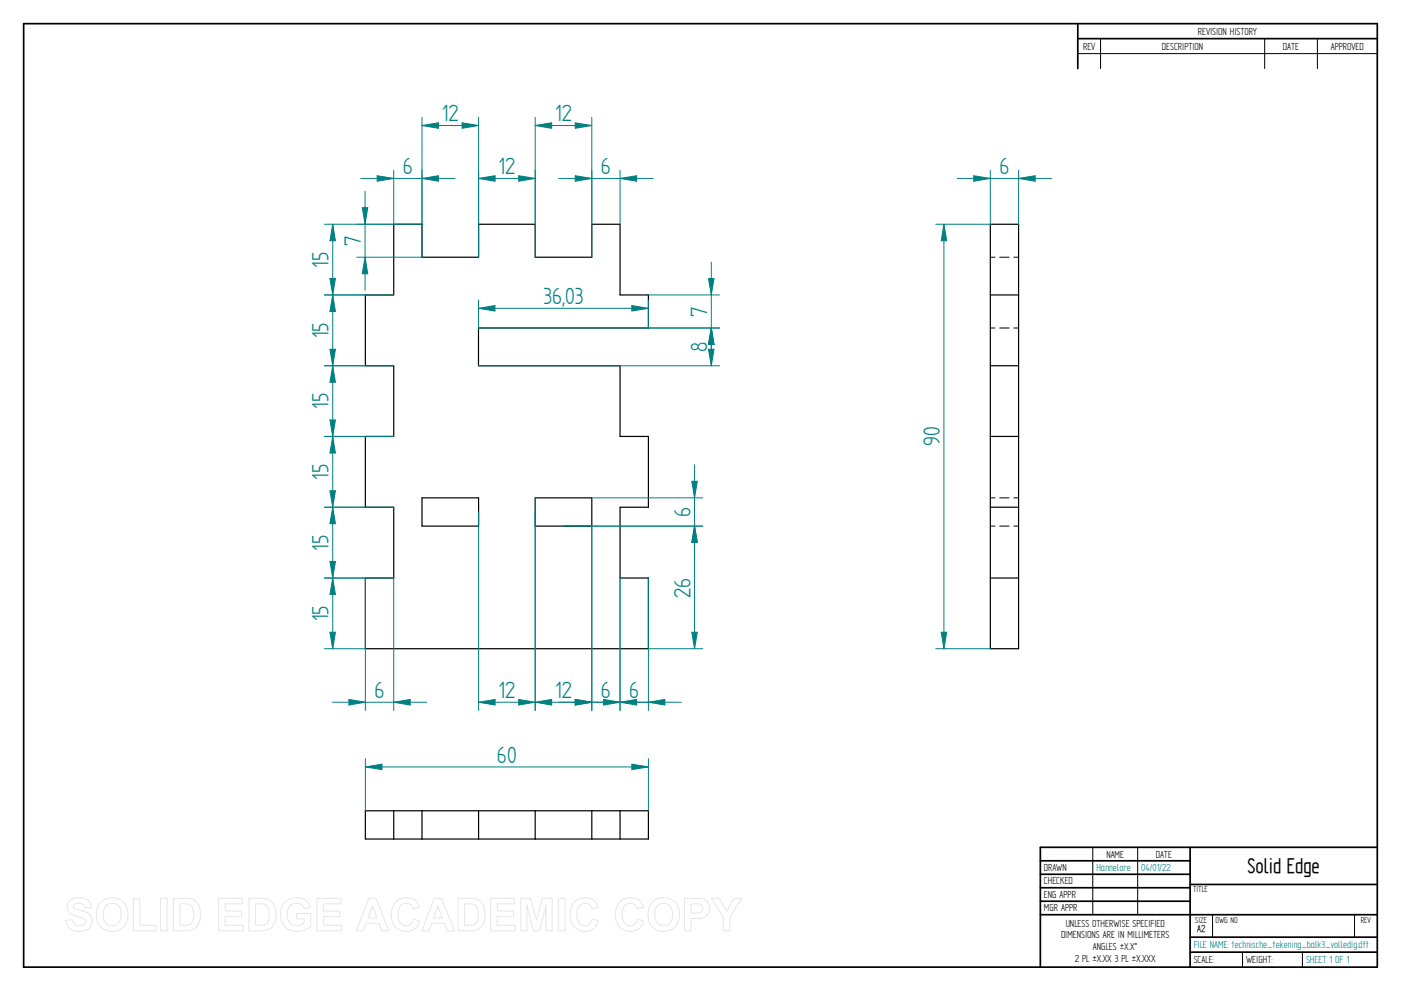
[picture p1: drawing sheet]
<svg xmlns="http://www.w3.org/2000/svg" width="594mm" height="420mm" viewBox="0 0 594 420" stroke-linecap="round" stroke-linejoin="round" font-family="sans-serif">
<g fill="none" stroke="#000" stroke-width=".72">
<path d="M10 10h574v400h-574zM457 10v19.1M457 16.4h127M504.6 359.2v50.8M584 359.2h-142.9v50.8M441.1 365h63.5M441.1 370.7h63.5M441.1 376.4h63.5M504.6 375h79.4M441.1 382.1h63.5M441.1 387.8h142.9M504.6 397.3h79.4"/>
<path d="M504.6 403.7h79.4"/>
</g>
<g fill="none" stroke="#000" stroke-width=".42">
<path d="M466.7 16.4v12.7M536.3 16.4v12.7M558.6 16.4v12.7M457 22.7h127M419.9 109.1h2M423.9 109.1h4M429.9 109.1h2M419.9 139.1h2M423.9 139.1h4M429.9 139.1h2M419.9 211.1h2M423.9 211.1h4"/>
<path d="M429.9 211.1h2M419.9 223.1h2M423.9 223.1h4M429.9 223.1h2M202.9 343.7v2M202.9 347.7v4M202.9 353.7v2M463.4 359.2v28.6M482.4 359.2v28.6M514.2 387.9v9.4M574.4 387.9v9.4M526.9 403.7v6.3"/>
<path d="M552.3 403.7v6.3"/>
</g>
<g fill="none" stroke="#000" stroke-width=".51">
<path d="M167 95.1h11.9v14h24v-14h24v14h24v-14h12v30h12v14h-72v16h60v29.9h12v30.1h-12v30h12v29.9h-120v-29.9h12.1v-30h-12.1v-30.1h12.1v-29.9h-12.1v-30h12.1zM419.9 95.1h12v179.9h-12zM419.9 125.1h12M419.9 155.1h12M419.9 185h12M178.9 211.1h24v12h-24zM226.9 211.1h24v12h-24zM419.9 215.1h12M419.9 245.1h12M154.9 343.7h120v12h-120zM167 343.7v12M178.9 343.7v12"/>
<path d="M202.9 343.7v12M226.9 343.7v12M250.9 343.7v12M262.9 343.7v12"/>
</g>
<path d="M178.9 53.2l7-1.1v2.3zM178.9 49.7v59.4M202.9 49.7v59.4" fill="none" stroke="#008080" stroke-width=".42"/>
<path d="M178.9 53.2l7-1.1v2.3z" fill="#008080"/>
<path d="M196 52.1l6.9 1.1-6.9 1.2z" fill="none" stroke="#008080" stroke-width=".42"/>
<path d="M196 52.1l6.9 1.1-6.9 1.2z" fill="#008080"/>
<path d="M178.9 53.2h24M226.9 49.7v59.4M243.9 52.1l7 1.1-7 1.2zM250.9 49.7v59.4" fill="none" stroke="#008080" stroke-width=".42"/>
<path d="M243.9 52.1l7 1.1-7 1.2z" fill="#008080"/>
<path d="M226.9 53.2l7-1.1v2.3z" fill="none" stroke="#008080" stroke-width=".42"/>
<path d="M226.9 53.2l7-1.1v2.3z" fill="#008080"/>
<path d="M226.9 53.2h24M250.9 72.2v22.9M262.9 75.6l7.1-1.1v2.3zM262.9 72.2v22.9" fill="none" stroke="#008080" stroke-width=".42"/>
<path d="M262.9 75.6l7.1-1.1v2.3z" fill="#008080"/>
<path d="M243.9 74.5l7 1.1-7 1.2z" fill="none" stroke="#008080" stroke-width=".42"/>
<path d="M243.9 74.5l7 1.1-7 1.2z" fill="#008080"/>
<path d="M236.9 75.6h40M226.9 211.1v90.1M250.9 223.1v78.1M243.9 296.5l7 1.2-7 1.2z" fill="none" stroke="#008080" stroke-width=".42"/>
<path d="M243.9 296.5l7 1.2-7 1.2z" fill="#008080"/>
<path d="M226.9 297.7l7-1.2v2.4z" fill="none" stroke="#008080" stroke-width=".42"/>
<path d="M226.9 297.7l7-1.2v2.4z" fill="#008080"/>
<path d="M250.9 211.1h47.1M250.9 223.1h47.1M294.5 223.1l1.2 6.9h-2.3zM226.9 297.7h24" fill="none" stroke="#008080" stroke-width=".42"/>
<path d="M294.5 223.1l1.2 6.9h-2.3z" fill="#008080"/>
<path d="M293.4 204h2.3l-1.2 7.1z" fill="none" stroke="#008080" stroke-width=".42"/>
<path d="M293.4 204h2.3l-1.2 7.1z" fill="#008080"/>
<path d="M202.9 139.1h102.2M301.6 139.1l1.2 6.9h-2.4zM202.9 155.1h102.2M294.5 197.1v40" fill="none" stroke="#008080" stroke-width=".42"/>
<path d="M301.6 139.1l1.2 6.9h-2.4z" fill="#008080"/>
<path d="M300.4 148.1h2.4l-1.2 7z" fill="none" stroke="#008080" stroke-width=".42"/>
<path d="M300.4 148.1h2.4l-1.2 7z" fill="#008080"/>
<path d="M202.9 127.2v11.9M267.9 129.5l7 1.2-7 1.2zM274.9 127.2v11.9M301.6 139.1v16" fill="none" stroke="#008080" stroke-width=".42"/>
<path d="M267.9 129.5l7 1.2-7 1.2z" fill="#008080"/>
<path d="M202.9 130.7l7-1.2v2.4z" fill="none" stroke="#008080" stroke-width=".42"/>
<path d="M202.9 130.7l7-1.2v2.4z" fill="#008080"/>
<path d="M412.9 74.5l7 1.1-7 1.2zM419.9 72.2v22.9M431.9 72.2v22.9M202.9 130.7h72" fill="none" stroke="#008080" stroke-width=".42"/>
<path d="M412.9 74.5l7 1.1-7 1.2z" fill="#008080"/>
<path d="M431.9 75.6l7-1.1v2.3z" fill="none" stroke="#008080" stroke-width=".42"/>
<path d="M431.9 75.6l7-1.1v2.3z" fill="#008080"/>
<path d="M405.9 75.6h40M137.6 245.1h17.3M137.6 275h17.3M139.9 268.1h2.3l-1.1 6.9z" fill="none" stroke="#008080" stroke-width=".42"/>
<path d="M139.9 268.1h2.3l-1.1 6.9z" fill="#008080"/>
<path d="M141.1 245.1l1.1 7h-2.3z" fill="none" stroke="#008080" stroke-width=".42"/>
<path d="M141.1 245.1l1.1 7h-2.3z" fill="#008080"/>
<path d="M137.6 215.1h29.4M141.1 215.1l1.1 6.9h-2.3zM137.6 245.1h29.4M141.1 245.1v29.9" fill="none" stroke="#008080" stroke-width=".42"/>
<path d="M141.1 215.1l1.1 6.9h-2.3z" fill="#008080"/>
<path d="M139.9 238h2.3l-1.1 7.1z" fill="none" stroke="#008080" stroke-width=".42"/>
<path d="M139.9 238h2.3l-1.1 7.1z" fill="#008080"/>
<path d="M137.6 185h17.3M137.6 215.1h17.3M139.9 208.1h2.3l-1.1 7zM141.1 215.1v30" fill="none" stroke="#008080" stroke-width=".42"/>
<path d="M139.9 208.1h2.3l-1.1 7z" fill="#008080"/>
<path d="M141.1 185l1.1 7.1h-2.3z" fill="none" stroke="#008080" stroke-width=".42"/>
<path d="M141.1 185l1.1 7.1h-2.3z" fill="#008080"/>
<path d="M137.6 155.1h29.4M141.1 155.1l1.1 7h-2.3zM137.6 185h29.4M141.1 185v30.1" fill="none" stroke="#008080" stroke-width=".42"/>
<path d="M141.1 155.1l1.1 7h-2.3z" fill="#008080"/>
<path d="M139.9 178.1h2.3l-1.1 6.9z" fill="none" stroke="#008080" stroke-width=".42"/>
<path d="M139.9 178.1h2.3l-1.1 6.9z" fill="#008080"/>
<path d="M137.6 125.1h17.3M137.6 155.1h17.3M139.9 148.1h2.3l-1.1 7zM141.1 155.1v29.9" fill="none" stroke="#008080" stroke-width=".42"/>
<path d="M139.9 148.1h2.3l-1.1 7z" fill="#008080"/>
<path d="M141.1 125.1l1.1 7h-2.3z" fill="none" stroke="#008080" stroke-width=".42"/>
<path d="M141.1 125.1l1.1 7h-2.3z" fill="#008080"/>
<path d="M137.6 95.1h29.4M141.1 95.1l1.1 7h-2.3zM137.6 125.1h29.4M141.1 125.1v30" fill="none" stroke="#008080" stroke-width=".42"/>
<path d="M141.1 95.1l1.1 7h-2.3z" fill="#008080"/>
<path d="M139.9 118.1h2.3l-1.1 7z" fill="none" stroke="#008080" stroke-width=".42"/>
<path d="M139.9 118.1h2.3l-1.1 7z" fill="#008080"/>
<path d="M141.1 95.1v30M154.9 321.6v22.1M154.9 325.2l7.1-1.2v2.3zM274.9 321.6v22.1" fill="none" stroke="#008080" stroke-width=".42"/>
<path d="M154.9 325.2l7.1-1.2v2.3z" fill="#008080"/>
<path d="M267.9 324l7 1.2-7 1.1z" fill="none" stroke="#008080" stroke-width=".42"/>
<path d="M267.9 324l7 1.2-7 1.1z" fill="#008080"/>
<path d="M396.8 95.1h23.1M400.3 95.1l1.1 7h-2.3zM396.8 275h23.1M154.9 325.2h120" fill="none" stroke="#008080" stroke-width=".42"/>
<path d="M400.3 95.1l1.1 7h-2.3z" fill="#008080"/>
<path d="M399.1 268.1h2.3l-1.1 6.9z" fill="none" stroke="#008080" stroke-width=".42"/>
<path d="M399.1 268.1h2.3l-1.1 6.9z" fill="#008080"/>
<path d="M400.3 95.1v179.9M262.9 245.1v56.1M274.9 245.1v56.1M274.9 297.7l7-1.2v2.4z" fill="none" stroke="#008080" stroke-width=".42"/>
<path d="M274.9 297.7l7-1.2v2.4z" fill="#008080"/>
<path d="M255.9 296.5l7 1.2-7 1.2z" fill="none" stroke="#008080" stroke-width=".42"/>
<path d="M255.9 296.5l7 1.2-7 1.2z" fill="#008080"/>
<path d="M154.9 245.1v56.1M167 245.1v56.1M147.9 296.5l7 1.2-7 1.2zM249 297.7h39.9" fill="none" stroke="#008080" stroke-width=".42"/>
<path d="M147.9 296.5l7 1.2-7 1.2z" fill="#008080"/>
<path d="M167 297.7l6.9-1.2v2.4z" fill="none" stroke="#008080" stroke-width=".42"/>
<path d="M167 297.7l6.9-1.2v2.4z" fill="#008080"/>
<path d="M202.9 72.2v22.9M220 74.5l6.9 1.1-6.9 1.2zM226.9 72.2v22.9M141 297.7h39.9" fill="none" stroke="#008080" stroke-width=".42"/>
<path d="M220 74.5l6.9 1.1-6.9 1.2z" fill="#008080"/>
<path d="M202.9 75.6l7-1.1v2.3z" fill="none" stroke="#008080" stroke-width=".42"/>
<path d="M202.9 75.6l7-1.1v2.3z" fill="#008080"/>
<path d="M202.9 75.6h24M274.9 139.1h30.2M274.9 125.1h30.2M301.6 139.1l1.2 6.9h-2.4z" fill="none" stroke="#008080" stroke-width=".42"/>
<path d="M301.6 139.1l1.2 6.9h-2.4z" fill="#008080"/>
<path d="M300.4 118.1h2.4l-1.2 7z" fill="none" stroke="#008080" stroke-width=".42"/>
<path d="M300.4 118.1h2.4l-1.2 7z" fill="#008080"/>
<path d="M167 72.2v22.9M178.9 75.6l7-1.1v2.3zM178.9 72.2v22.9M301.6 111.1v42" fill="none" stroke="#008080" stroke-width=".42"/>
<path d="M178.9 75.6l7-1.1v2.3z" fill="#008080"/>
<path d="M159.9 74.5l7.1 1.1-7.1 1.2z" fill="none" stroke="#008080" stroke-width=".42"/>
<path d="M159.9 74.5l7.1 1.1-7.1 1.2z" fill="#008080"/>
<path d="M152.9 75.6h40M250.9 223.1v78.1M262.9 245.1v56.1M243.9 296.5l7 1.2-7 1.2z" fill="none" stroke="#008080" stroke-width=".42"/>
<path d="M243.9 296.5l7 1.2-7 1.2z" fill="#008080"/>
<path d="M262.9 297.7l7.1-1.2v2.4z" fill="none" stroke="#008080" stroke-width=".42"/>
<path d="M262.9 297.7l7.1-1.2v2.4z" fill="#008080"/>
<path d="M238.9 223.1h59.1M294.5 223.1l1.2 6.9h-2.3zM274.9 275h23.1M236.9 297.7h40" fill="none" stroke="#008080" stroke-width=".42"/>
<path d="M294.5 223.1l1.2 6.9h-2.3z" fill="#008080"/>
<path d="M293.4 268.1h2.3l-1.2 6.9z" fill="none" stroke="#008080" stroke-width=".42"/>
<path d="M293.4 268.1h2.3l-1.2 6.9z" fill="#008080"/>
<path d="M202.9 217v84.2M226.9 217v84.2M294.5 223.1v51.9M202.9 297.7l7-1.2v2.4z" fill="none" stroke="#008080" stroke-width=".42"/>
<path d="M202.9 297.7l7-1.2v2.4z" fill="#008080"/>
<path d="M220 296.5l6.9 1.2-6.9 1.2z" fill="none" stroke="#008080" stroke-width=".42"/>
<path d="M220 296.5l6.9 1.2-6.9 1.2z" fill="#008080"/>
<path d="M151.3 95.1h27.6M153.6 88.1h2.3l-1.1 7zM151.3 109.1h27.6M202.9 297.7h24" fill="none" stroke="#008080" stroke-width=".42"/>
<path d="M153.6 88.1h2.3l-1.1 7z" fill="#008080"/>
<path d="M154.8 109.1l1.1 7h-2.3z" fill="none" stroke="#008080" stroke-width=".42"/>
<path d="M154.8 109.1l1.1 7h-2.3z" fill="#008080"/>
<path d="M154.8 81.1v42" fill="none" stroke="#008080" stroke-width=".42"/>
<g fill="none" stroke="#e6e6e6" stroke-width=".42">
<path d="M29.6 381.8a6.5 6.5 0 0 1 8.5 .8l.6 2.2-2.8 .1a2.7 2.7 0 0 0-2.1-2 2.7 2.7 0 0 0-2.7 1.1 1.87 1.87 0 0 0 2.2 1.8l1.4 .4a4.4 4.4 0 0 1 4 6.2 6.4 6.4 0 0 1-9.1 1.3l-1.2-1.8-.5-1.7 2.7-.3a2.94 2.94 0 0 0 2.6 2.6 2.94 2.94 0 0 0 3.1-1.9 2.67 2.67 0 0 0-2.9-1.8 4.9 4.9 0 0 1-5-4.3l.4-1.6zM43.1 382.1a6.9 6.9 0 0 1 8.2-.5 6.9 6.9 0 0 1 2.8 7.7 6.7 6.7 0 0 1-8 5.5 6.7 6.7 0 0 1-5.1-8.3 6.4 6.4 0 0 1 2.1-4.4zM44.8 384.2a3.9 3.9 0 0 1 4.6-.8 3.9 3.9 0 0 1 2 4.3 3.8 3.8 0 0 1-1.9 4.3 3.8 3.8 0 0 1-4.6-.7 6.6 6.6 0 0 1-.1-7.1zM56.5 381h2.8v11.3h6.9v2.3h-9.7zM68.1 380.9h2.8v13.7h-2.8zM73.5 380.9h5a5.9 5.9 0 0 1 6.5 7 5.9 5.9 0 0 1-6.3 6.7h-5.2zM76.3 383.2h1.8a3.4 3.4 0 0 1 4 3.9v1.2a3.2 3.2 0 0 1-3.8 4h-2zM92.7 380.9h10.2v2.3h-7.4v3h6.9v2.4h-6.9v3.7h7.7v2.3h-10.5zM105.5 380.9h5.1a5.9 5.9 0 0 1 6.4 7 5.9 5.9 0 0 1-6.3 6.7h-5.2zM108.3 383.2h1.9a3.4 3.4 0 0 1 4 3.9v1.2a3.2 3.2 0 0 1-3.8 4h-2.1zM120.9 382.4a7.3 7.3 0 0 1 9.7 .1l1 2.2-2.7 .5a3.7 3.7 0 0 0-4.6-2 3.7 3.7 0 0 0-2.5 4.4 4.2 4.2 0 0 0 2.2 4.5 4.2 4.2 0 0 0 5-.8v-1.7h-3.2v-2.3h6v5.4a8.1 8.1 0 0 1-11.8-.8 8.3 8.3 0 0 1 .9-9.5zM134.4 380.9h10.2v2.3h-7.4v3h6.9v2.4h-6.9v3.7h7.6v2.3h-10.4z"/>
<path d="M156.4 380.9h3l5.5 13.7h-3l-1.2-3.1h-5.5l-1.1 3.1h-3zM157.9 384.1l1.9 5.1h-3.7zM167.7 382.5a6 6 0 0 1 10.2 2.1l-2.8 .7a3.2 3.2 0 0 0-3.9-2.2 3.2 3.2 0 0 0-2.4 3.8 4.6 4.6 0 0 0 2.5 5.5 3.2 3.2 0 0 0 4-2.8l2.6 .8a6.1 6.1 0 0 1-7.2 4.3 6.1 6.1 0 0 1-4.8-6.8 7.7 7.7 0 0 1 1.8-5.4zM184.1 380.9h3.1l5.5 13.7h-3l-1.2-3.1h-5.5l-1.1 3.1h-3zM185.7 384.1l1.9 5.1h-3.8zM194.2 380.9h5a5.9 5.9 0 0 1 6.5 7 5.9 5.9 0 0 1-6.3 6.7h-5.2zM197 383.2h1.8a3.4 3.4 0 0 1 4 3.9v1.2a3.2 3.2 0 0 1-3.8 4h-2zM208.1 380.9h10.2v2.3h-7.4v3h6.9v2.4h-6.9v3.7h7.6v2.3h-10.4zM220.8 380.9h4.2l2.5 9.3 2.4-9.3h4.2v13.7h-2.5l-.1-10.8-2.7 10.8h-2.7l-2.7-10.8v10.8h-2.6zM236.8 380.9h2.8v13.7h-2.8zM243.5 382.5a6 6 0 0 1 10.2 2.1l-2.8 .7a3.2 3.2 0 0 0-3.8-2.2 3.2 3.2 0 0 0-2.4 3.8 4.6 4.6 0 0 0 2.4 5.5 3.2 3.2 0 0 0 4-2.8l2.6 .8a6.1 6.1 0 0 1-7.2 4.3 6.1 6.1 0 0 1-4.7-6.8 7.7 7.7 0 0 1 1.7-5.4zM262.7 382.5a6 6 0 0 1 10.2 2.1l-2.7 .7a3.2 3.2 0 0 0-3.9-2.2 3.2 3.2 0 0 0-2.4 3.8 4.6 4.6 0 0 0 2.4 5.5 3.2 3.2 0 0 0 4-2.8l2.7 .8a6.1 6.1 0 0 1-7.2 4.3 6.1 6.1 0 0 1-4.8-6.8 7.7 7.7 0 0 1 1.7-5.4z"/>
<path d="M277 382.1a6.9 6.9 0 0 1 8.2-.5 6.9 6.9 0 0 1 2.8 7.7 6.7 6.7 0 0 1-8.1 5.5 6.7 6.7 0 0 1-5.1-8.3 6.4 6.4 0 0 1 2.2-4.4zM278.7 384.2a3.9 3.9 0 0 1 4.6-.8 3.9 3.9 0 0 1 1.9 4.3 3.8 3.8 0 0 1-1.8 4.3 3.8 3.8 0 0 1-4.7-.7 6.6 6.6 0 0 1 0-7.1zM290.3 380.9h5.2a4.4 4.4 0 0 1 5.4 4.3 4.4 4.4 0 0 1-5.4 4.2h-2.4v5.2h-2.8zM293.1 383.2h1.8a2.1 2.1 0 0 1 2.6 .6 2.1 2.1 0 0 1 0 2.6 3.4 3.4 0 0 1-2.9 .7h-1.5zM301.6 380.9h3.3l3.2 5.4 3.2-5.4h3.2l-5 7.9v5.8h-2.8v-5.8z"/>
</g>
<g font-size="11.3" fill="#008080">
<text x="187.4" y="51.5">12</text>
<text x="235.4" y="51.5">12</text>
<text x="170.8" y="73.9">6</text>
<text x="211.4" y="73.9">12</text>
<text x="254.8" y="73.9">6</text>
<text x="423.8" y="73.9">6</text>
<text x="153" y="104.3" transform="rotate(-90 153 104.3)">7</text>
<text x="139.3" y="113.5" transform="rotate(-90 139.3 113.5)">15</text>
<text x="230.4" y="129">36,03</text>
<text x="299.9" y="134.3" transform="rotate(-90 299.9 134.3)">7</text>
<text x="139.3" y="143.5" transform="rotate(-90 139.3 143.5)">15</text>
<text x="299.9" y="149.3" transform="rotate(-90 299.9 149.3)">8</text>
<text x="139.3" y="173.5" transform="rotate(-90 139.3 173.5)">15</text>
<text x="398.5" y="189.3" transform="rotate(-90 398.5 189.3)">90</text>
<text x="139.3" y="203.5" transform="rotate(-90 139.3 203.5)">15</text>
<text x="292.8" y="219.2" transform="rotate(-90 292.8 219.2)">6</text>
<text x="139.3" y="233.5" transform="rotate(-90 139.3 233.5)">15</text>
<text x="292.8" y="253.4" transform="rotate(-90 292.8 253.4)">26</text>
<text x="139.3" y="263.5" transform="rotate(-90 139.3 263.5)">15</text>
<text x="158.8" y="296">6</text>
<text x="211.4" y="296">12</text>
<text x="235.4" y="296">12</text>
<text x="254.8" y="296">6</text>
<text x="266.8" y="296">6</text>
<text x="210.7" y="323.4">60</text>
</g>
<text font-size="10.1" x="529" y="370.2">Solid Edge</text>
<g font-size="4.9">
<text x="507.9" y="14.7">REVISION HISTORY</text>
<text x="459.3" y="21">REV</text>
<text x="492.7" y="21">DESCRIPTION</text>
<text x="544" y="21">DATE</text>
<text x="564.3" y="21">APPROVED</text>
<text x="469.1" y="363.6">NAME</text>
<text x="490.1" y="363.6">DATE</text>
<text x="442.7" y="369.3">DRAWN</text>
<text x="442.7" y="375">CHECKED</text>
<text x="442.7" y="380.7">ENG APPR</text>
<text x="442.7" y="386.4">MGR APPR</text>
<text x="451.9" y="392.9">UNLESS OTHERWISE SPECIFIED</text>
<text x="449.9" y="397.9">DIMENSIONS ARE IN MILLIMETERS</text>
<text x="455.7" y="407.8">2 PL ±X.XX 3 PL ±X.XXX</text>
<text x="463.5" y="402.9">ANGLES ±X.X°</text>
<text x="506.2" y="408.3">SCALE:</text>
<text x="528.4" y="408.3">WEIGHT:</text>
</g>
<g font-size="4.9" fill="#008080">
<text x="464.9" y="369.3">Hannelore</text>
<text x="483.9" y="369.3">04/01/22</text>
<text x="506.2" y="402">FILE NAME: technische_tekening_balk3_volledig.dft</text>
<text x="553.8" y="408.4">SHEET 1 OF 1</text>
</g>
<text font-size="4.8" x="507.7" y="395.3">A2</text>
<g font-size="4.1">
<text x="505.9" y="378.3">TITLE</text>
<text x="506.9" y="391.1">SIZE</text>
<text x="515.4" y="391.1">DWG NO</text>
<text x="577" y="391.1">REV</text>
</g>
</svg>
